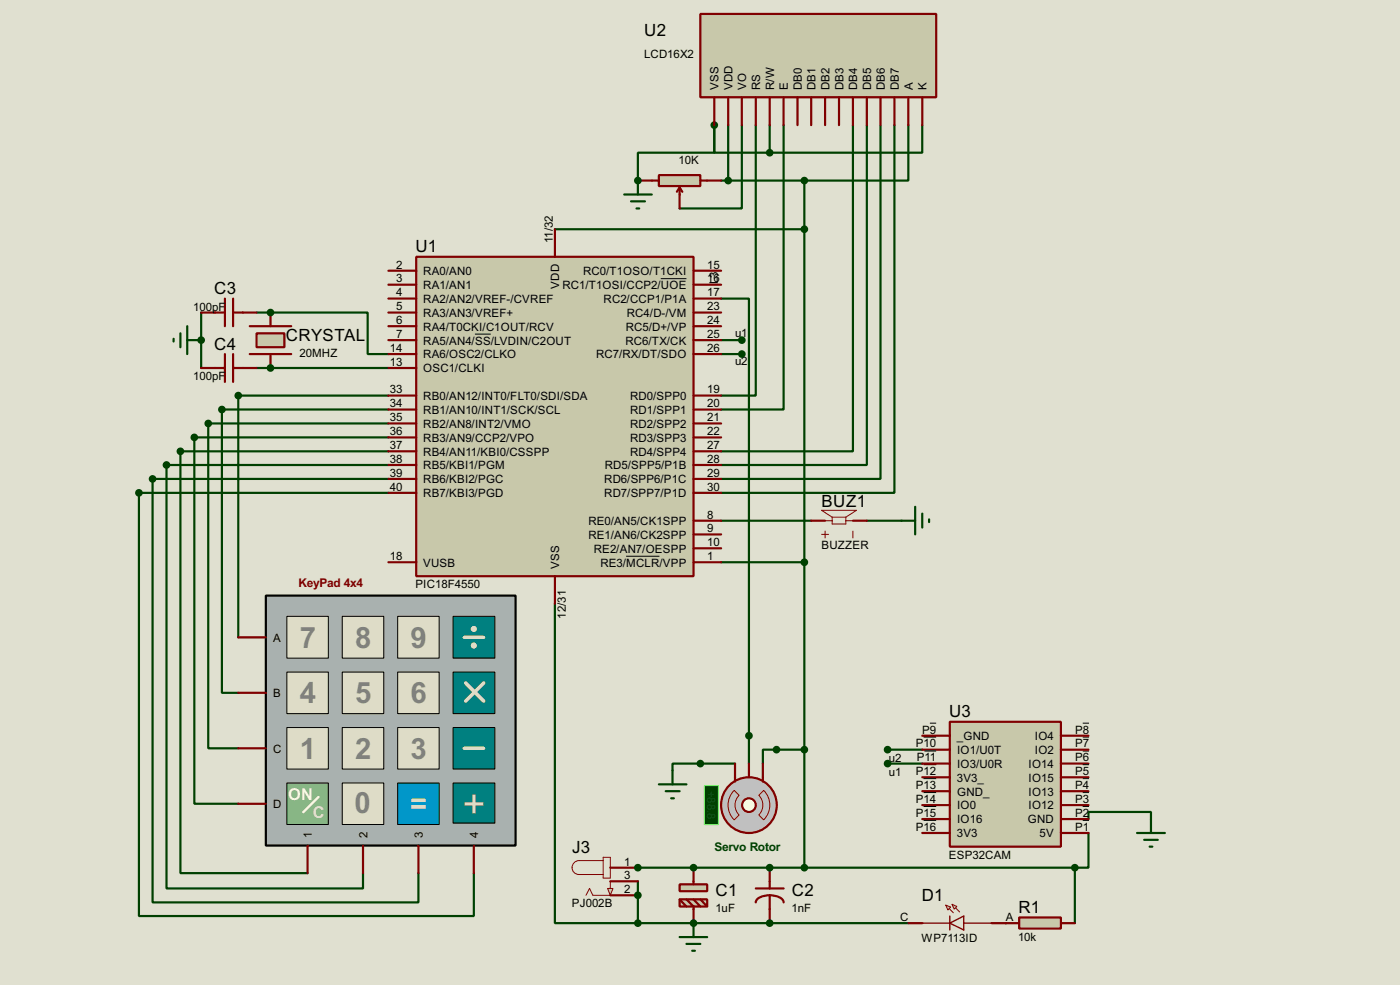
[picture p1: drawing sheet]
<svg xmlns="http://www.w3.org/2000/svg" width="256mm" height="180mm" viewBox="0 0 256 180" stroke-linecap="round" stroke-linejoin="round" font-family="sans-serif">
<path d="M0 0h256.5v180.3h-256.5z" fill="#e0e0d0"/>
<path d="M132.1 95.3h16.5M158.8 95.3h6.4M134.7 139.8h-11.5v1.2M147.4 137.2h-7.6v2.6" fill="none" stroke="#004000" stroke-width=".4"/>
<circle cx="141" cy="158.8" r=".2" fill="#004000"/>
<path d="M116.9 161.3v2.6" fill="none" stroke="#004000" stroke-width=".4"/>
<circle cx="116.9" cy="163.9" r=".2" fill="#004000"/>
<path d="M147.4 137.2v21.6h-6.4" fill="none" stroke="#004000" stroke-width=".4"/>
<g fill="#004000">
<circle cx="184.2" cy="169" r=".2"/>
<circle cx="141" cy="169" r=".2"/>
</g>
<path d="M141 169h25.4" fill="none" stroke="#004000" stroke-width=".4"/>
<circle cx="127.1" cy="169" r=".2" fill="#004000"/>
<path d="M127.1 169h13.9" fill="none" stroke="#004000" stroke-width=".4"/>
<g fill="#004000">
<circle cx="127.1" cy="169" r=".2"/>
<circle cx="127.1" cy="158.8" r=".2"/>
</g>
<path d="M116.9 158.8h24.1" fill="none" stroke="#004000" stroke-width=".4"/>
<g fill="#004000">
<circle cx="116.9" cy="158.8" r=".2"/>
<circle cx="36.9" cy="62.3" r=".2"/>
</g>
<path d="M36.9 57.2v10.2M47 57.2h2.6" fill="none" stroke="#004000" stroke-width=".4"/>
<circle cx="49.6" cy="57.2" r=".2" fill="#004000"/>
<path d="M49.6 57.2h17.8v7.6h3.8M47 67.4h2.6" fill="none" stroke="#004000" stroke-width=".4"/>
<circle cx="49.6" cy="67.4" r=".2" fill="#004000"/>
<path d="M101.7 42h45.7v95.2M49.6 67.4h21.6M101.7 110.5v58.5h15.2M132.1 102.9h15.3M116.9 163.9v5.1M116.9 169h10.2" fill="none" stroke="#004000" stroke-width=".4"/>
<circle cx="116.9" cy="33.1" r=".2" fill="#004000"/>
<path d="M130.9 22.9v5.1h-14v5.1" fill="none" stroke="#004000" stroke-width=".4"/>
<circle cx="116.9" cy="33.1" r=".2" fill="#004000"/>
<path d="M135.9 22.9v15.3h-11.4M138.5 22.9v49.5h-6.4M143.6 22.9v52.1h-11.5M156.3 22.9v59.7h-24.2M158.8 22.9v62.2h-26.7M161.3 22.9v64.8h-29.2M163.9 22.9v67.3h-31.8" fill="none" stroke="#004000" stroke-width=".4"/>
<circle cx="130.9" cy="22.9" r=".2" fill="#004000"/>
<g fill="none" stroke="#004000" stroke-width=".4">
<path d="M130.9 22.9v5.1h10.1M132.1 33.1h15.3M133.4 22.9v10.2M141 22.9v5.1M147.4 33.1v8.9M166.4 22.9v10.2h-19M169 22.9v5.1h-28M132.1 54.7h5.1v85.1M71.2 77.5h-33v59.5h5.5M71.2 75h-30.5v51.8h3M71.2 72.4h-27.5v44.3M132.1 62.3h3.8"/>
<path d="M132.1 64.8h3.8M71.2 90.2h-45.7v77.5h61.3v-7.9M71.2 87.7h-43.2v77.5h48.7v-5.4M71.2 85.1h-40.7v77.5h36v-2.8M71.2 82.6h-38.1v77.2h23.3M71.2 80.1h-35.6v67h8.1M162.6 139.8h6.4M162.6 137.2h6.4M147.4 158.8h49.5M196.9 158.8v10.2M199.4 149.9v-1.3h11.5v1.3M199.4 152.5v6.3h-2.5"/>
</g>
<path d="M76.3 47h50.8v58.5h-50.8z" fill="#c8c8aa" stroke="#800000" stroke-width=".4"/>
<g fill="none" stroke="#800000" stroke-width=".4">
<path d="M71.2 49.6h5.1M71.2 52.1h5.1M71.2 54.7h5.1M71.2 57.2h5.1M71.2 59.7h5.1M101.7 42v5M127.1 49.6h5M127.1 52.1h5M127.1 54.7h5M127.1 57.2h5M127.1 59.7h5M71.2 62.3h5.1"/>
<path d="M71.2 64.8h5.1M71.2 67.4h5.1M71.2 72.4h5.1M71.2 75h5.1M71.2 77.5h5.1M127.1 62.3h5M127.1 64.8h5M127.1 72.4h5M127.1 75h5M127.1 77.5h5M71.2 80.1h5.1M71.2 82.6h5.1"/>
<path d="M71.2 85.1h5.1M71.2 87.7h5.1M71.2 90.2h5.1M127.1 80.1h5M127.1 82.6h5M127.1 85.1h5M127.1 87.7h5M127.1 90.2h5M127.1 95.3h5M127.1 97.8h5M71.2 102.9h5.1M101.7 105.5v5"/>
<path d="M127.1 102.9h5M127.1 100.4h5"/>
</g>
<path d="M121.1 51h4.7M87 61.2h2.9M114.7 101.8h6.1" fill="none" stroke="#000" stroke-width=".18"/>
<path d="M48.7 109h45.8v45.8h-45.8z" fill="#a9b1af" stroke="#000" stroke-width=".4"/>
<g fill="#dedcc7" stroke="#000" stroke-width=".18">
<path d="M52.6 112.8h7.6v7.7h-7.6z"/>
<path d="M62.7 112.8h7.6v7.7h-7.6z"/>
<path d="M72.9 112.8h7.6v7.7h-7.6z"/>
</g>
<path d="M83 112.8h7.7v7.7h-7.7z" fill="#008080" stroke="#000" stroke-width=".18"/>
<g fill="#dedcc7" stroke="#000" stroke-width=".18">
<path d="M52.6 123h7.6v7.6h-7.6z"/>
<path d="M62.7 123h7.6v7.6h-7.6z"/>
<path d="M72.9 123h7.6v7.6h-7.6z"/>
</g>
<path d="M83 123h7.7v7.6h-7.7z" fill="#008080" stroke="#000" stroke-width=".18"/>
<g fill="#dedcc7" stroke="#000" stroke-width=".18">
<path d="M52.6 133.2h7.6v7.6h-7.6z"/>
<path d="M62.7 133.2h7.6v7.6h-7.6z"/>
<path d="M72.9 133.2h7.6v7.6h-7.6z"/>
</g>
<path d="M72.9 143.3h7.6v7.6h-7.6z" fill="#0197c9" stroke="#000" stroke-width=".18"/>
<path d="M83 133.2h7.7v7.6h-7.7z" fill="#008080" stroke="#000" stroke-width=".18"/>
<path d="M85.1 116.7h3.5M85.1 137h3.5M88.6 125l-3.3 3.3" fill="none" stroke="#dedcc7" stroke-width=".65"/>
<g fill="#c8c8aa" stroke="#dedcc7" stroke-width=".65">
<circle cx="86.8" cy="115.1" r=".25"/>
<circle cx="86.8" cy="118.2" r=".25"/>
</g>
<path d="M83 143.3h7.7v7.4h-7.7z" fill="#008080" stroke="#000" stroke-width=".18"/>
<path d="M85.3 125l3.3 3.3" fill="none" stroke="#dedcc7" stroke-width=".65"/>
<path d="M52.6 143.3h7.6v7.6h-7.6z" fill="#81b57d" stroke="#000" stroke-width=".18"/>
<path d="M58.4 145.9l-2.8 2.8" fill="none" stroke="#fafbdb" stroke-width=".45"/>
<path d="M62.7 143.3h7.6v7.6h-7.6z" fill="#dedcc7" stroke="#000" stroke-width=".18"/>
<path d="M43.7 116.7h5M43.7 126.8h5M43.7 137h5M43.7 147.1h5M56.4 154.8v5M66.5 154.8v5M76.7 154.8v5M86.8 154.8v5" fill="none" stroke="#800000" stroke-width=".4"/>
<path d="M120.7 32.1h7.6v2h-7.6z" fill="#c8c8aa" stroke="#800000" stroke-width=".4"/>
<path d="M116.9 33.1h3.8M124.5 34.3l-.5 .8M124.5 34.3l.5 .8M124.5 34.3v3.9M128.3 33.1h3.8M148.6 95.3h2.6M156.3 95.3h2.5" fill="none" stroke="#800000" stroke-width=".4"/>
<path d="M114.4 35.6h5M115.6 36.9h2.6M116.6 38.2h.5M116.9 33.1v2.5" fill="none" stroke="#004000" stroke-width=".4"/>
<path d="M150.5 97.8h1.3M151.2 95.3h1.3M151.2 97.2v1.3M152.5 94.7v1.2h2.5v-1.2M152.5 94.7h2.5M152.5 94.7l-2-1.3h6.4l-1.9 1.3M155 95.3h1.3M156.3 97.2v1.3" fill="none" stroke="#800000" stroke-width=".18"/>
<circle cx="137.2" cy="147.4" r="5.1" fill="#c0c0c0" stroke="#800000" stroke-width=".4"/>
<circle cx="137.2" cy="147.4" r="1.25" fill="#feffff" stroke="#800000" stroke-width=".4"/>
<path d="M134.7 142.3v.8M139.8 142.3v.8" fill="none" stroke="#800000" stroke-width=".4"/>
<path d="M129.1 143.8h2.5v7.1h-2.5z" fill="#004000" stroke="#0f0" stroke-width=".2"/>
<path d="M134.5 144.7l.9 .9a2.54 2.54 0 0 0 0 3.6l-.9 .9a3.8 3.8 0 0 1 0-5.4zM139.9 144.7a3.8 3.8 0 0 1 0 5.4l-.9-.9a2.54 2.54 0 0 0 0-3.6z" fill="none" stroke="#800000" stroke-width=".18"/>
<path d="M134.7 139.8v2.5M137.2 139.8v2.5M139.8 139.8v2.5" fill="none" stroke="#800000" stroke-width=".4"/>
<path d="M120.7 143.6h5.1M122 144.8h2.5M123 146.1h.5M123.2 141v2.6" fill="none" stroke="#004000" stroke-width=".4"/>
<path d="M174 132.1h20.4v22.9h-20.4z" fill-rule="evenodd" fill="#c8c8aa" stroke="#800000" stroke-width=".4"/>
<g fill="none" stroke="#800000" stroke-width=".4">
<path d="M169 134.7h5M169 137.2h5M169 139.8h5M194.4 134.7h5M194.4 137.2h5M194.4 139.8h5M169 152.5h5M169 142.3h5M169 149.9h5M169 144.8h5M169 147.4h5M194.4 152.5h5"/>
<path d="M194.4 142.3h5M194.4 149.9h5M194.4 144.8h5M194.4 147.4h5"/>
</g>
<g fill="none" stroke="#000" stroke-width=".18">
<path d="M169.2 140h2.3M169.2 134.9h2.3M169.4 137.5h2.1M170.4 132.4h1.1M198.4 132.4h1.1M198.4 140h1.1M198.4 134.9h1.1M198.4 137.5h1.1M169.2 150.2h2.3M169.2 147.6h2.3M169.2 142.5h2.3M169.2 145.1h2.3"/>
<path d="M198.4 150.2h1.1M198.4 147.6h1.1M198.4 142.5h1.1M198.4 145.1h1.1"/>
</g>
<path d="M165.2 95.3h2.5M167.7 92.8v5M169 94v2.6M170.2 95.1v.5" fill="none" stroke="#004000" stroke-width=".4"/>
<g fill="#004000" stroke="#004000" stroke-width=".4">
<circle cx="142.2" cy="137.2" r=".5"/>
<circle cx="128.3" cy="139.8" r=".5"/>
<circle cx="147.3" cy="137.2" r=".5"/>
</g>
<path d="M110.5 157.5h-4.4a1.28 1.28 0 0 0-1.3 1.3 1.28 1.28 0 0 0 1.3 1.3h4.4M110.5 156.9h1.3v3.8h-1.3zM111.8 161.3v2.6h-3.2l-.6-1.3-.6 1.3" fill="none" stroke="#800000" stroke-width=".18"/>
<path d="M111.3 162.6h1l-.5 1.3z" fill="#c8c8aa" stroke="#800000" stroke-width=".18"/>
<path d="M111.8 158.8h5.1M141 158.8v3.8M111.8 163.9h5.1M111.8 161.3h5.1M138.5 162.6h5.1M141 163.9a3.2 3.2 0 0 1 2.4 .9l.2 .4M141 163.9a3.2 3.2 0 0 0-2.4 .9l-.1 .4M141 163.9v5.1" fill="none" stroke="#800000" stroke-width=".4"/>
<g fill="#004000" stroke="#004000" stroke-width=".4">
<circle cx="141" cy="158.8" r=".5"/>
<circle cx="116.8" cy="163.9" r=".5"/>
<circle cx="147.3" cy="158.8" r=".5"/>
</g>
<path d="M124.5 171.5h5.1M125.8 172.8h2.5M126.8 174h.5M127.1 169v2.5" fill="none" stroke="#004000" stroke-width=".4"/>
<path d="M174 169l2.6-1.3v2.5zM174 167.7v2.5" fill="none" stroke="#800000" stroke-width=".25"/>
<path d="M173.3 165.7l1.4 1.4M174.4 165.5l1.4 1.4" fill="none" stroke="#800000" stroke-width=".18"/>
<g fill="#c8c8aa" stroke="#800000" stroke-width=".18">
<path d="M174.4 165.5l.9 .4-.5 .5z"/>
<path d="M173.3 165.7l.9 .3-.5 .6z"/>
</g>
<path d="M169 169h5M176.6 169h5.1" fill="none" stroke="#800000" stroke-width=".25"/>
<path d="M166.4 169h2.6M181.7 169h2.5" fill="none" stroke="#800000" stroke-width=".4"/>
<path d="M186.7 167.9h7.7v2.1h-7.7z" fill="#c8c8aa" stroke="#800000" stroke-width=".4"/>
<path d="M184.2 169h2.5M194.4 169h2.5" fill="none" stroke="#800000" stroke-width=".4"/>
<circle cx="141" cy="169" r=".5" fill="#004000" stroke="#004000" stroke-width=".4"/>
<g fill="#c8c8aa" stroke="#800000" stroke-width=".4">
<path d="M124.5 161.9h5.1v1.2h-5.1z"/>
<path d="M124.5 164.6h5.1v1.3h-5.1z"/>
</g>
<g fill="none" stroke="#800000" stroke-width=".4">
<path d="M36.9 57.2h4.3M41.2 54.7v5M42.7 54.7v5M42.7 57.2h4.3M45.8 59.7h7.6M36.9 67.4h4.3M41.2 64.8v5.1M42.7 64.8v5.1M42.7 67.4h4.3M45.8 64.8h7.6M127.1 158.8v3.1M124.5 164.6l1.3 1.3"/>
<path d="M125.8 164.6l1.3 1.3v3.1M127.1 164.6l1.2 1.3M128.3 164.6l1.3 1.3"/>
</g>
<g fill="#004000" stroke="#004000" stroke-width=".4">
<circle cx="127" cy="169" r=".5"/>
<circle cx="127" cy="158.8" r=".5"/>
<circle cx="116.8" cy="158.8" r=".5"/>
</g>
<path d="M47 61h5.1v2.6h-5.1z" fill="#c8c8aa" stroke="#800000" stroke-width=".4"/>
<path d="M49.6 57.2v2.5M49.6 64.8v2.6" fill="none" stroke="#800000" stroke-width=".4"/>
<path d="M34.3 59.7v5.1M31.8 62v.5M33.1 61v2.6M34.3 62.3h2.6" fill="none" stroke="#004000" stroke-width=".4"/>
<g fill="#004000" stroke="#004000" stroke-width=".4">
<circle cx="36.8" cy="62.3" r=".5"/>
<circle cx="49.5" cy="57.2" r=".5"/>
<circle cx="49.5" cy="67.4" r=".5"/>
<circle cx="147.3" cy="42" r=".5"/>
<circle cx="116.8" cy="169" r=".5"/>
<circle cx="147.3" cy="102.9" r=".5"/>
<circle cx="130.8" cy="22.9" r=".5"/>
<circle cx="116.8" cy="33.1" r=".5"/>
</g>
<path d="M128.3 2.6h43.2v15.2h-43.2z" fill-rule="evenodd" fill="#c8c8aa" stroke="#800000" stroke-width=".4"/>
<g fill="none" stroke="#800000" stroke-width=".4">
<path d="M130.9 17.8v5.1M133.4 17.8v5.1M135.9 17.8v5.1M138.5 17.8v5.1M141 17.8v5.1M143.6 17.8v5.1M146.1 17.8v5.1M148.6 17.8v5.1M151.2 17.8v5.1M153.7 17.8v5.1M156.3 17.8v5.1M158.8 17.8v5.1"/>
<path d="M161.3 17.8v5.1M163.9 17.8v5.1M166.4 17.8v5.1M169 17.8v5.1"/>
</g>
<g fill="#004000" stroke="#004000" stroke-width=".4">
<circle cx="133.4" cy="33.1" r=".5"/>
<circle cx="162.6" cy="139.8" r=".5"/>
<circle cx="162.6" cy="137.2" r=".5"/>
<circle cx="135.9" cy="62.3" r=".5"/>
<circle cx="135.9" cy="64.8" r=".5"/>
<circle cx="147.3" cy="33.1" r=".5"/>
<circle cx="141" cy="28" r=".5"/>
<circle cx="137.2" cy="134.7" r=".5"/>
<circle cx="25.4" cy="90.2" r=".5"/>
<circle cx="27.9" cy="87.7" r=".5"/>
<circle cx="30.5" cy="85.1" r=".5"/>
<circle cx="33" cy="82.6" r=".5"/>
<circle cx="35.6" cy="80.1" r=".5"/>
<circle cx="38.1" cy="77.5" r=".5"/>
<circle cx="40.6" cy="75" r=".5"/>
<circle cx="43.6" cy="72.4" r=".5"/>
<circle cx="196.9" cy="158.8" r=".5"/>
</g>
<path d="M208.3 152.5h5.1M209.6 153.7h2.5M210.6 155h.5M210.9 149.9v2.6" fill="none" stroke="#004000" stroke-width=".4"/>
<text font-size="8.2" x="84.7" y="149.7">+</text>
<g font-size="6" fill="#808080">
<text x="54.9" y="118.6">7</text>
<text x="65.1" y="118.6">8</text>
<text x="75.2" y="118.6">9</text>
<text x="54.9" y="128.7">4</text>
<text x="65.1" y="128.7">5</text>
<text x="75.2" y="128.7">6</text>
<text x="54.9" y="138.9">1</text>
<text x="65.1" y="138.9">2</text>
<text x="75.2" y="138.9">3</text>
<text x="65" y="148.7">0</text>
</g>
<text font-size="6" fill="#dedcc7" x="75.2" y="149">=</text>
<g font-size="3.5">
<text x="118" y="6.5">U2</text>
<text x="76.1" y="46.2">U1</text>
<text x="39.3" y="53.9">C3</text>
<text x="39.3" y="64">C4</text>
<text x="52.4" y="62.4">CRYSTAL</text>
<text x="150.5" y="92.7">BUZ1</text>
<text x="173.9" y="131.3">U3</text>
<text x="104.8" y="156.2">J3</text>
<text x="131.1" y="164">C1</text>
<text x="145.1" y="164">C2</text>
<text x="168.9" y="164.9">D1</text>
<text x="186.6" y="167.1">R1</text>
</g>
<text font-size="3.4" fill="#fafbdb" x="52.8" y="146.5">ON</text>
<text font-size="3.4" fill="#eff2c4" x="57.3" y="149.8">C</text>
<text font-size="2.5" fill="#800000" x="54.7" y="107.5">KeyPad 4x4</text>
<text font-size="2.5" fill="#004000" x="130.9" y="155.8">Servo Rotor</text>
<g font-size="2.4">
<text x="118" y="10.7">LCD16X2</text>
<text x="131.7" y="16.5" transform="rotate(-90 131.7 16.5)">VSS</text>
<text x="134.2" y="16.5" transform="rotate(-90 134.2 16.5)">VDD</text>
<text x="136.7" y="16.5" transform="rotate(-90 136.7 16.5)">VO</text>
<text x="139.3" y="16.5" transform="rotate(-90 139.3 16.5)">RS</text>
<text x="141.8" y="16.5" transform="rotate(-90 141.8 16.5)">R/W</text>
<text x="144.4" y="16.5" transform="rotate(-90 144.4 16.5)">E</text>
<text x="146.9" y="16.5" transform="rotate(-90 146.9 16.5)">DB0</text>
<text x="149.4" y="16.5" transform="rotate(-90 149.4 16.5)">DB1</text>
<text x="152" y="16.5" transform="rotate(-90 152 16.5)">DB2</text>
<text x="154.5" y="16.5" transform="rotate(-90 154.5 16.5)">DB3</text>
<text x="157.1" y="16.5" transform="rotate(-90 157.1 16.5)">DB4</text>
<text x="159.6" y="16.5" transform="rotate(-90 159.6 16.5)">DB5</text>
<text x="162.1" y="16.5" transform="rotate(-90 162.1 16.5)">DB6</text>
<text x="164.7" y="16.5" transform="rotate(-90 164.7 16.5)">DB7</text>
<text x="167.2" y="16.5" transform="rotate(-90 167.2 16.5)">A</text>
<text x="169.8" y="16.5" transform="rotate(-90 169.8 16.5)">K</text>
<text x="124.3" y="30">10K</text>
<text x="101.2" y="44.5" transform="rotate(-90 101.2 44.5)">11/32</text>
<text x="72.6" y="49.2">2</text>
<text x="72.6" y="51.7">3</text>
<text x="77.5" y="50.4">RA0/AN0</text>
<text x="77.5" y="52.9">RA1/AN1</text>
<text x="102.5" y="52.8" transform="rotate(-90 102.5 52.8)">VDD</text>
<text x="103" y="52.9">RC1/T1OSI/CCP2/UOE</text>
<text x="106.8" y="50.4">RC0/T1OSO/T1CKI</text>
<text x="129.6" y="49.2">15</text>
<text x="129.6" y="51.7">16</text>
<text x="131.5" y="52.1" transform="rotate(-90 131.5 52.1)">L3</text>
<text x="35.4" y="56.8">100pF</text>
<text x="72.6" y="54.3">4</text>
<text x="72.6" y="56.8">5</text>
<text x="72.6" y="59.3">6</text>
<text x="77.5" y="55.4">RA2/AN2/VREF-/CVREF</text>
<text x="77.5" y="58">RA3/AN3/VREF+</text>
<text x="110.6" y="55.4">RC2/CCP1/P1A</text>
<text x="114.8" y="58">RC4/D-/VM</text>
<text x="129.6" y="54.3">17</text>
<text x="129.6" y="56.8">23</text>
<text x="129.6" y="59.3">24</text>
<text x="54.9" y="65.4">20MHZ</text>
<text x="71.4" y="64.4">14</text>
<text x="72.6" y="61.9">7</text>
<text x="77.5" y="60.5">RA4/T0CKI/C1OUT/RCV</text>
<text x="77.5" y="63.1">RA5/AN4/SS/LVDIN/C2OUT</text>
<text x="77.5" y="65.6">RA6/OSC2/CLKO</text>
<text x="109.2" y="65.6">RC7/RX/DT/SDO</text>
<text x="114.6" y="63.1">RC6/TX/CK</text>
<text x="114.6" y="60.5">RC5/D+/VP</text>
<text x="129.6" y="61.9">25</text>
<text x="129.6" y="64.4">26</text>
<text x="134.7" y="61.7">u1</text>
<text x="35.4" y="69.5">100pF</text>
<text x="71.4" y="67">13</text>
<text x="71.4" y="72">33</text>
<text x="77.5" y="68.1">OSC1/CLKI</text>
<text x="129.6" y="72">19</text>
<text x="134.7" y="66.7">u2</text>
<text x="71.4" y="74.6">34</text>
<text x="71.4" y="77.1">35</text>
<text x="77.5" y="73.2">RB0/AN12/INT0/FLT0/SDI/SDA</text>
<text x="77.5" y="75.8">RB1/AN10/INT1/SCK/SCL</text>
<text x="115.4" y="73.2">RD0/SPP0</text>
<text x="115.4" y="75.8">RD1/SPP1</text>
<text x="129.6" y="74.6">20</text>
<text x="129.6" y="77.1">21</text>
<text x="71.4" y="79.7">36</text>
<text x="71.4" y="82.2">37</text>
<text x="77.5" y="78.3">RB2/AN8/INT2/VMO</text>
<text x="77.5" y="80.8">RB3/AN9/CCP2/VPO</text>
<text x="77.5" y="83.4">RB4/AN11/KBI0/CSSPP</text>
<text x="115.4" y="78.3">RD2/SPP2</text>
<text x="115.4" y="80.8">RD3/SPP3</text>
<text x="115.4" y="83.4">RD4/SPP4</text>
<text x="129.6" y="79.7">22</text>
<text x="129.6" y="82.2">27</text>
<text x="71.4" y="84.7">38</text>
<text x="71.4" y="87.3">39</text>
<text x="71.4" y="89.8">40</text>
<text x="77.5" y="85.9">RB5/KBI1/PGM</text>
<text x="77.5" y="88.5">RB6/KBI2/PGC</text>
<text x="110.7" y="88.5">RD6/SPP6/P1C</text>
<text x="110.8" y="85.9">RD5/SPP5/P1B</text>
<text x="129.6" y="84.7">28</text>
<text x="129.6" y="87.3">29</text>
<text x="129.6" y="89.8">30</text>
<text x="77.5" y="91">RB7/KBI3/PGD</text>
<text x="110.7" y="91">RD7/SPP7/P1D</text>
<text x="129.6" y="94.9">8</text>
<text x="107.8" y="96.1">RE0/AN5/CK1SPP</text>
<text x="107.8" y="98.6">RE1/AN6/CK2SPP</text>
<text x="108.8" y="101.2">RE2/AN7/OESPP</text>
<text x="129.6" y="97.4">9</text>
<text x="129.6" y="100">10</text>
<text x="150.5" y="100.6">BUZZER</text>
<text x="71.4" y="102.5">18</text>
<text x="76.1" y="107.7">PIC18F4550</text>
<text x="77.5" y="103.7">VUSB</text>
<text x="102.5" y="104.1" transform="rotate(-90 102.5 104.1)">VSS</text>
<text x="110" y="103.7">RE3/MCLR/VPP</text>
<text x="129.6" y="102.5">1</text>
<text x="103.7" y="113.2" transform="rotate(-90 103.7 113.2)">12/31</text>
<text x="50" y="117.5">A</text>
<text x="50" y="127.6">B</text>
<text x="50" y="137.8">C</text>
<text x="167.8" y="136.8">P10</text>
<text x="168.9" y="134.3">P9</text>
<text x="175.3" y="135.5">_GND</text>
<text x="189.6" y="135.5">IO4</text>
<text x="196.9" y="136.8">P7</text>
<text x="196.9" y="134.3">P8</text>
<text x="162.9" y="142">u1</text>
<text x="162.9" y="139.4">u2</text>
<text x="167.8" y="141.9">P12</text>
<text x="167.9" y="139.4">P11</text>
<text x="175.3" y="143.1">3V3_</text>
<text x="175.3" y="138">IO1/U0T</text>
<text x="175.3" y="140.6">IO3/U0R</text>
<text x="188.4" y="140.6">IO14</text>
<text x="188.4" y="143.1">IO15</text>
<text x="189.6" y="138">IO2</text>
<text x="196.9" y="139.4">P6</text>
<text x="196.9" y="141.9">P5</text>
<text x="50" y="147.9">D</text>
<text x="167.8" y="144.4">P13</text>
<text x="167.8" y="147">P14</text>
<text x="167.8" y="149.5">P15</text>
<text x="175.3" y="145.6">GND_</text>
<text x="175.3" y="148.2">IO0</text>
<text x="188.4" y="148.2">IO12</text>
<text x="188.4" y="145.6">IO13</text>
<text x="196.9" y="149.5">P2</text>
<text x="196.9" y="147">P3</text>
<text x="196.9" y="144.4">P4</text>
<text x="57.2" y="153.4" transform="rotate(-90 57.2 153.4)">1</text>
<text x="67.3" y="153.5" transform="rotate(-90 67.3 153.5)">2</text>
<text x="77.5" y="153.5" transform="rotate(-90 77.5 153.5)">3</text>
<text x="87.6" y="153.5" transform="rotate(-90 87.6 153.5)">4</text>
<text x="167.8" y="152.1">P16</text>
<text x="175.3" y="153.3">3V3</text>
<text x="175.3" y="150.7">IO16</text>
<text x="188.3" y="150.7">GND</text>
<text x="190.5" y="153.3">5V</text>
<text x="196.9" y="152.1">P1</text>
<text x="114.4" y="158.4">1</text>
<text x="114.4" y="160.9">3</text>
<text x="173.8" y="157.2">ESP32CAM</text>
<text x="104.8" y="166">PJ002B</text>
<text x="114.4" y="163.5">2</text>
<text x="131.1" y="167">1uF</text>
<text x="145" y="167">1nF</text>
<text x="164.9" y="168.6">C</text>
<text x="168.8" y="172.4">WP7113ID</text>
<text x="184.2" y="168.6">A</text>
<text x="186.5" y="172.2">10k</text>
</g>
<text font-size="2.4" fill="#008000" x="129.6" y="144.7" transform="rotate(90 129.6 144.7)">+88.8</text>
</svg>
